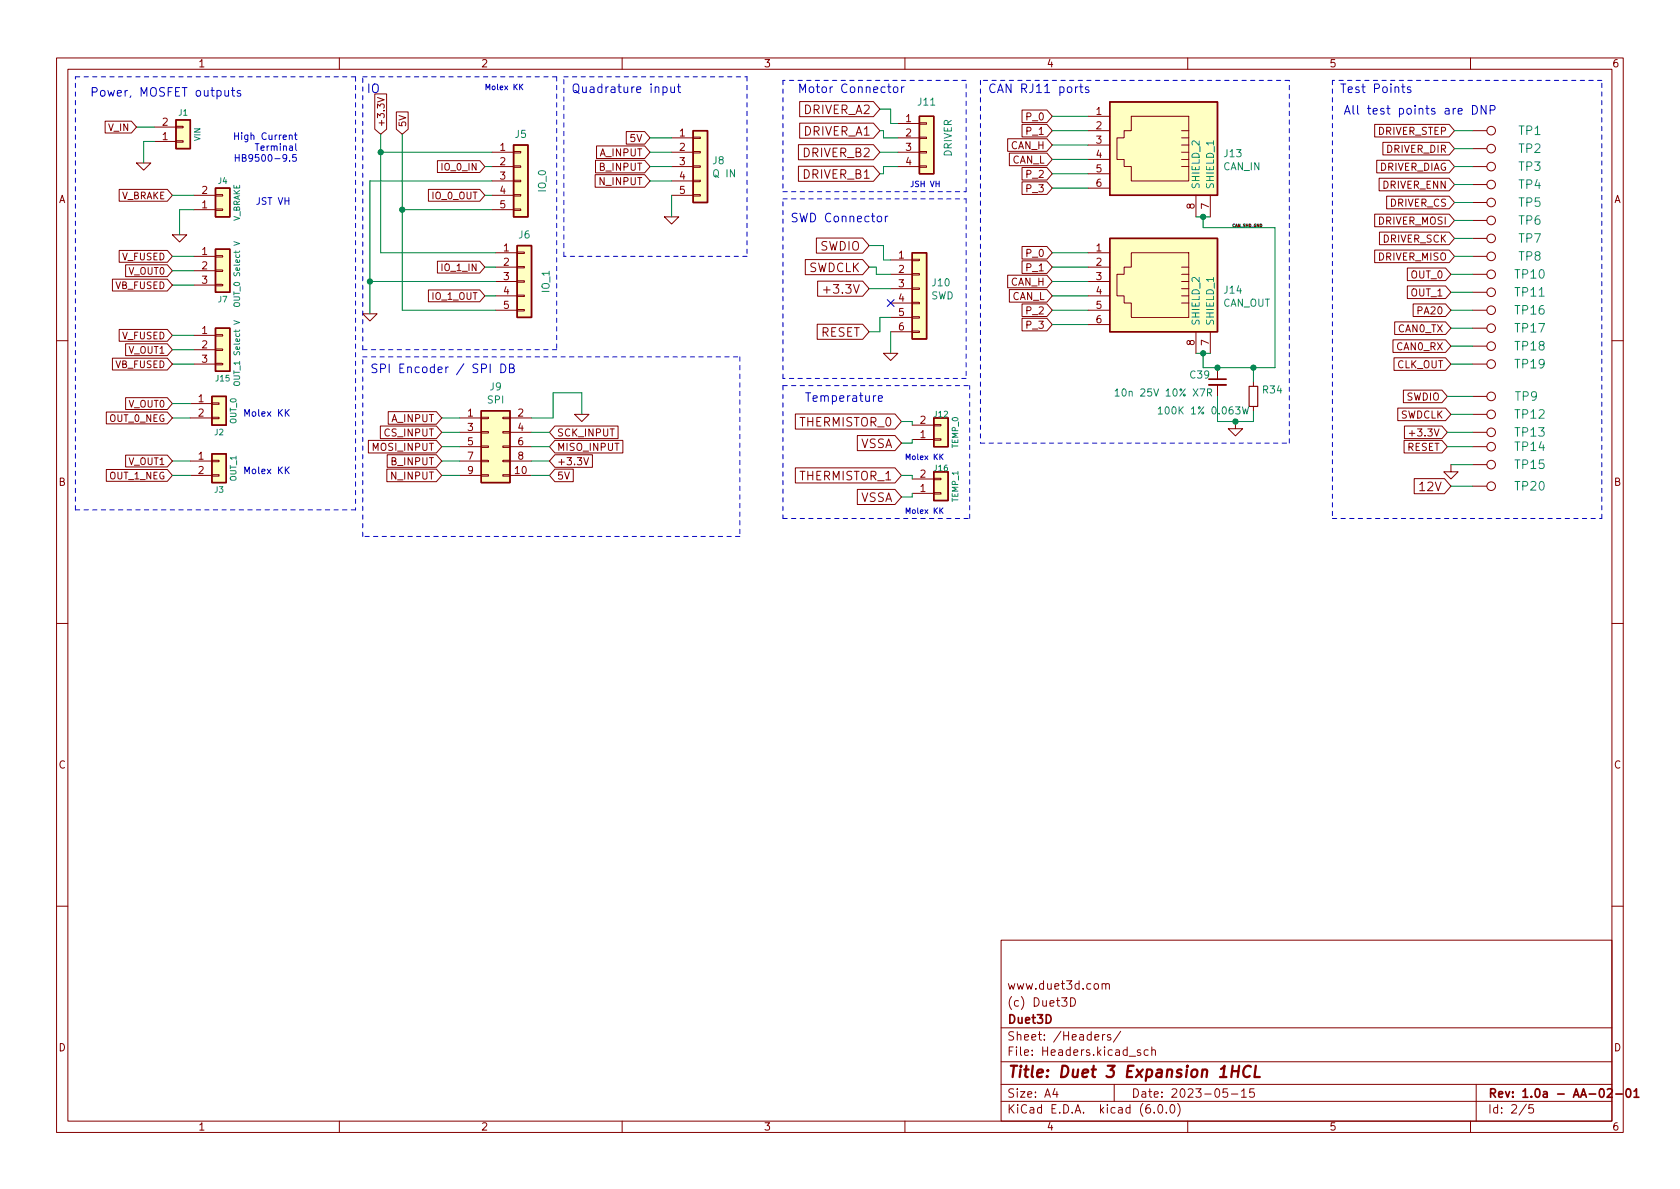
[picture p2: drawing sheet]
<svg xmlns="http://www.w3.org/2000/svg" width="297mm" height="210mm" viewBox="0 0 297 210" stroke-linecap="round" stroke-linejoin="round" font-family="sans-serif">
<g fill="none" stroke="#840000" stroke-width=".18">
<path d="M10 10.2h277v190.1h-277zM12 12.2h273v186.1h-273zM60 10.2v2M66.3 16.6h2.1v6.2l-1.1 .9-1-.9zM66.7 17.2l1.2 .4-1.2 .4M70.1 19.8h2.1v3l-1.1 .9-1-.9zM110 10.2v2M141.4 18h13l1.2 1.3-1.2 1.3h-13zM160 10.2v2M180.7 19.5h4.4l1 1.1-1 1.1h-4.4zM210 10.2v2M260 10.2v2"/>
<path d="M18.6 21.4h4.6l.9 1.1-.9 1h-4.6zM21.1 33.5h8.5l.9 1-.9 1.1h-8.5zM24.1 28.8h2.6l-1.3 1.3zM27.3 25h3.8M27.3 22.5h3.8M31.1 22.3h1.3v.3h-1.3zM31.1 24.9h1.3v.2h-1.3zM34.3 37.1h3.8M34.3 34.5h3.8M38.1 34.4h1.3v.3h-1.3zM38.1 37h1.3v.2h-1.3zM75.7 33.5h9.1l.9 1-.9 1.1h-9.1z"/>
<path d="M77.3 28.4h7.5l.9 1.1-.9 1h-7.5zM87 37.1h3.8M87 34.5h3.8M87 26.9h3.8M87 29.5h3.8M87 32h3.8M90.8 37h1.3v.2h-1.3zM90.8 34.4h1.3v.3h-1.3zM90.8 31.9h1.3v.2h-1.3zM90.8 29.3h1.3v.3h-1.3zM90.8 26.8h1.3v.2h-1.3zM105.2 30.9h8.8l.9 1.1-.9 1.1h-8.8z"/>
<path d="M105.3 28.3h8.7l.9 1.2-.9 1.1h-8.7zM105.5 25.8h8.5l.9 1.1-.9 1.1h-8.5zM110.7 23.3h3.3l.9 1.1-.9 1.1h-3.3zM117.5 38.3h2.5l-1.3 1.3zM118.7 34.5h3.9M118.7 24.4h3.9M118.7 26.9h3.9M118.7 29.5h3.9M118.7 32h3.9M122.6 34.4h1.2v.3h-1.2zM122.6 31.9h1.2v.2h-1.2zM122.6 29.3h1.2v.3h-1.2z"/>
<path d="M122.6 26.8h1.2v.2h-1.2zM122.6 24.3h1.2v.2h-1.2zM141.2 29.4h13.2l1.2 1.3-1.2 1.4h-13.2zM141.2 25.6h13.2l1.2 1.3-1.2 1.4h-13.2zM141.4 21.8h13l1.2 1.3-1.2 1.3h-13zM158.7 21.8h3.9M158.7 24.4h3.9M158.7 26.9h3.9M158.7 29.5h3.9M162.6 29.3h1.2v.3h-1.2zM162.6 26.8h1.2v.2h-1.2zM162.6 24.3h1.2v.2h-1.2z"/>
<path d="M162.6 21.7h1.2v.3h-1.2zM178.2 24.5h6.9l1 1.1-1 1.2h-6.9zM178.5 27.1h6.6l1 1.1-1 1.1h-6.6zM180.7 32.2h4.4l1 1.1-1 1.1h-4.4zM180.7 22h4.4l1 1.1-1 1.1h-4.4zM180.7 29.6h4.4l1 1.1-1 1.1h-4.4zM192.4 20.6h3.8M192.4 23.1h3.8M192.4 25.6h3.8M192.4 28.2h3.8M192.4 30.7h3.8M192.4 33.3h3.8"/>
<path d="M200 20.6h10.2v11.4h-10.2v-2.5h-1.2v-1.3h-1.3v-3.8h1.3v-1.3h1.2zM208.9 23.1h1.3M208.9 24.4h1.3M208.9 25.6h1.3M208.9 26.9h1.3M208.9 28.2h1.3M208.9 29.5h1.3M211.5 34.5v3.8M214 34.5v3.8M243.1 37.9h13.1l1 1.1-1 1.1h-13.1zM243.1 22h13.1l1 1.1-1 1.1h-13.1zM243.4 28.3h12.8l1 1.2-1 1.1h-12.8z"/>
<path d="M243.8 31.5h12.4l1 1.1-1 1.1h-12.4zM244.5 25.2h11.7l1 1.1-1 1.1h-11.7zM245.2 34.7h11l1 1.1-1 1.1h-11zM260.3 23.1h2.6M260.3 29.5h2.6M260.3 26.3h2.6M260.3 32.6h2.6M260.3 39h2.6M260.3 35.8h2.6M19.9 49.4h9.7l.9 1-.9 1.1h-9.7zM21.1 44.3h8.5l.9 1-.9 1.1h-8.5zM21.1 58.3h8.5l.9 1-.9 1h-8.5z"/>
<path d="M22.2 46.8h7.4l.9 1.1-.9 1h-7.4zM30.5 41.5h2.5l-1.3 1.3zM34.3 59.3h3.8M34.3 45.3h3.8M34.3 47.9h3.8M34.3 50.4h3.8M38.1 59.2h1.3v.2h-1.3zM38.1 50.3h1.3v.2h-1.3zM38.1 47.7h1.3v.3h-1.3zM38.1 45.2h1.3v.3h-1.3zM64.1 55.5h2.6l-1.3 1.3zM75.7 51.3h9.1l.9 1-.9 1.1h-9.1z"/>
<path d="M77.3 46.2h7.5l.9 1-.9 1.1h-7.5zM87.6 44.7h3.8M87.6 47.2h3.8M87.6 49.8h3.8M87.6 52.3h3.8M87.6 54.9h3.8M91.4 54.7h1.3v.3h-1.3zM91.4 52.2h1.3v.2h-1.3zM91.4 49.7h1.3v.2h-1.3zM91.4 47.1h1.3v.3h-1.3zM91.4 44.6h1.3v.2h-1.3zM142.4 45.9h10.1l1.2 1.3-1.2 1.4h-10.1z"/>
<path d="M144.3 42.1h8.2l1.2 1.3-1.2 1.4h-8.2zM144.5 57.3h8l1.2 1.4-1.2 1.3h-8zM144.6 49.7h7.9l1.2 1.3-1.2 1.4h-7.9zM145.6 51.3h1.2M157.5 46h3.8M157.5 48.5h3.8M157.5 51h3.8M157.5 53.6h3.8M157.5 56.1h3.8M157.5 58.7h3.8M161.3 58.5h1.3v.3h-1.3zM161.3 56h1.3v.3h-1.3z"/>
<path d="M161.3 53.5h1.3v.2h-1.3zM161.3 50.9h1.3v.3h-1.3zM161.3 48.4h1.3v.2h-1.3zM161.3 45.8h1.3v.3h-1.3zM178.2 48.7h6.9l1 1.1-1 1.1h-6.9zM178.5 51.2h6.6l1 1.1-1 1.1h-6.6zM180.7 43.6h4.4l1 1.1-1 1.1h-4.4zM180.7 53.7h4.4l1 1.2-1 1.1h-4.4zM180.7 56.3h4.4l1 1.1-1 1.1h-4.4zM180.7 46.1h4.4l1 1.1-1 1.1h-4.4zM192.4 44.7h3.8M192.4 47.2h3.8"/>
<path d="M192.4 49.8h3.8M192.4 52.3h3.8M192.4 54.9h3.8M192.4 57.4h3.8M200 44.7h10.2v11.4h-10.2v-2.5h-1.2v-1.3h-1.3v-3.8h1.3v-1.3h1.2zM208.9 47.2h1.3M208.9 48.5h1.3M208.9 49.8h1.3M208.9 51h1.3M208.9 52.3h1.3M208.9 53.6h1.3M211.5 58.7v3.8"/>
<path d="M214 58.7v3.8M243.1 44.2h13.1l1 1.1-1 1.1h-13.1zM243.9 41h12.3l1 1.2-1 1.1h-12.3zM246.6 56.9h9l.9 1.1-.9 1.1h-9zM248.8 50.6h6.8l.9 1.1-.9 1.1h-6.8zM248.8 47.4h6.8l.9 1.1-.9 1.1h-6.8zM249.9 53.7h5.7l.9 1.2-.9 1.1h-5.7zM260.3 58h2.6M260.3 42.2h2.6M260.3 48.5h2.6M260.3 45.3h2.6M260.3 54.9h2.6"/>
<path d="M260.3 51.7h2.6M10 60.2h2M18.8 72.9h10.8l.9 1-.9 1.1h-10.8zM19.9 63.3h9.7l.9 1.1-.9 1h-9.7zM22.2 70.3h7.4l.9 1.1-.9 1h-7.4zM22.2 60.8h7.4l.9 1-.9 1.1h-7.4zM33.7 73.9h3.8M33.7 71.4h3.8M34.3 64.4h3.8M34.3 61.8h3.8M37.5 73.8h1.2v.2h-1.2zM37.5 71.2h1.2v.3h-1.2z"/>
<path d="M38.1 64.3h1.3v.2h-1.3zM38.1 61.7h1.3v.3h-1.3zM65.1 77.9h12.1l.9 1.1-.9 1.1h-12.1zM67.2 75.3h10l.9 1.1-.9 1.2h-10zM68.6 72.8h8.6l.9 1.1-.9 1.1h-8.6zM81.3 73.9h3.8M81.3 76.4h3.8M81.3 79h3.8M85.1 78.9h1.3v.2h-1.3zM85.1 76.3h1.3v.3h-1.3zM85.1 73.8h1.3v.2h-1.3zM88.9 78.9h1.3v.2h-1.3z"/>
<path d="M88.9 76.3h1.3v.3h-1.3zM88.9 73.8h1.3v.2h-1.3zM90.2 73.9h3.8M90.2 76.4h3.8M90.2 79h3.8M98.1 75.3h11.2v2.3h-11.2l-.9-1.2zM98.1 77.9h12v2.2h-12l-.9-1.1zM101.6 73.3h2.5l-1.2 1.2zM140.6 73.2h17.6l1.2 1.3-1.2 1.4h-17.6zM151.6 77h6.6l1.2 1.4-1.2 1.3h-6.6zM156.2 62.5h2.5l-1.2 1.2zM161.3 77.7h3.8"/>
<path d="M161.3 75.2h3.8M165.1 75.1h1.3v.2h-1.3zM165.1 77.6h1.3v.2h-1.3zM215.3 65v2.1M215.3 68.1v2M218.4 74.5v1.3h1.3l-1.3 1.3-1.2-1.3h1.2M221.6 67.6v.7M221.6 71.9v.7M246.3 60.1h9.3l.9 1.1-.9 1.1h-9.3zM246.5 63.3h9.1l.9 1.1-.9 1.1h-9.1zM247.1 72.2h8.5l.9 1.1-.9 1.1h-8.5zM248.1 69h6.9l.9 1.1-.9 1.1h-6.9z"/>
<path d="M248.3 77.9h6.7l.9 1.1-.9 1.1h-6.7zM248.3 75.3h6.7l.9 1.1-.9 1.2h-6.7zM249.2 76.6h.9M260.3 70.1h2.6M260.3 61.2h2.6M260.3 64.4h2.6M260.3 76.4h2.6M260.3 79h2.6M260.3 73.3h2.6M285 60.2h2M18.8 83h10.8l.9 1.1-.9 1h-10.8zM22.2 80.5h7.4l.9 1-.9 1.1h-7.4z"/>
<path d="M33.7 84.1h3.8M33.7 81.5h3.8M37.5 83.9h1.2v.3h-1.2zM37.5 81.4h1.2v.3h-1.2zM68.4 83h8.8l.9 1.1-.9 1.1h-8.8zM68.5 80.4h8.7l.9 1.1-.9 1.1h-8.7zM81.3 84.1h3.8M81.3 81.5h3.8M85.1 83.9h1.3v.3h-1.3zM85.1 81.4h1.3v.3h-1.3zM88.9 83.9h1.3v.3h-1.3zM88.9 81.4h1.3v.3h-1.3z"/>
<path d="M90.2 84.1h3.8M90.2 81.5h3.8M98.1 80.4h6.6v2.2h-6.6l-.9-1.1zM98.1 83h3.3v2.2h-3.3l-.9-1.1zM103.2 80.9l.4 1.3 .5-1.3M140.6 82.7h17.6l1.2 1.4-1.2 1.3h-17.6zM151.6 86.5h6.6l1.2 1.4-1.2 1.3h-6.6zM161.3 87.2h3.8M161.3 84.7h3.8M165.1 84.6h1.3v.2h-1.3zM165.1 87.1h1.3v.3h-1.3zM250 84.6h5.4l1.1 1.4-1.1 1.3h-5.4z"/>
<path d="M256.5 82.2v1.2h1.3l-1.3 1.3-1.2-1.3h1.2M260.3 86h2.6M260.3 82.2h2.6M10 110.2h2M285 110.2h2M10 160.2h2M177 166.3h108v32h-108zM189.3 176.4a.76 .76 0 0 1 .9 .8 .76 .76 0 0 1-.9 .7zM194.9 174.1l.2-.2 .3 .1 .1 .9M194.9 173.9v1M195.5 174.1l.2-.2 .4 .1v.9M285 160.2h2"/>
<path d="M60 198.3v2M110 198.3v2M160 198.3v2M177 194.8h108M177 191.8h108M177 187.8h108M177 181.8h108M186.5 192.5l-.4 1h1M186.9 193v1M194.9 182.9v1M195.4 182.9l-.3 .1-.2 .2M196.4 183l-.4-.1-.2 .2 .1 .3 .5 .1v.4h-.6"/>
<path d="M197 191.8v3M198.1 182.4l-1.2 1.9M201.6 185.7l-.3-.1-.2 .2v.3l.5 .1v.4h-.5M203 185.7l-.4-.1-.3 .3v.4l.1 .3h.6M203.6 185.8l.3-.2 .3 .1 .1 .9M203.6 185.1v1.5M204.1 196.7v.1M204.9 195.4l.2-.1a.81 .81 0 0 1 .6 .7 .81 .81 0 0 1-.3 .8h-.2a.81 .81 0 0 1-.6-.6 .81 .81 0 0 1 .3-.8zM206.2 196.7v.1M207.1 195.4l.1-.1a.81 .81 0 0 1 .6 .7 .81 .81 0 0 1-.3 .8h-.1a.81 .81 0 0 1-.6-.6 .81 .81 0 0 1 .3-.8zM208.2 195.1a1.72 1.72 0 0 1 0 2.3M210 198.3v2"/>
<path d="M217 192.5h-.7l-.1 .7 .2-.1 .5 .1 .2 .2-.1 .5-.2 .1-.6-.1M217.7 193.5h1.2M219.5 193l.4-.5v1.5M219.5 194h.9M221.7 192.5h-.7l-.1 .7 .2-.1 .5 .1 .2 .2-.1 .5-.2 .1-.6-.1M260 198.3v2M261 191.8v6.5M269.9 195.3l-1.3 1.9M271.1 195.3h-.7l-.1 .7 .2-.1 .5 .1 .2 .2-.1 .5-.2 .1-.6-.1"/>
<circle cx="263.7" cy="29.5" r=".76"/>
<circle cx="263.7" cy="39" r=".76"/>
<circle cx="263.7" cy="35.8" r=".76"/>
<circle cx="263.7" cy="26.3" r=".76"/>
<circle cx="263.7" cy="23.1" r=".76"/>
<circle cx="263.7" cy="32.6" r=".76"/>
<circle cx="263.7" cy="42.2" r=".76"/>
<circle cx="263.7" cy="48.5" r=".76"/>
<circle cx="263.7" cy="58" r=".76"/>
<circle cx="263.7" cy="54.9" r=".76"/>
<circle cx="263.7" cy="51.7" r=".76"/>
<circle cx="263.7" cy="45.3" r=".76"/>
<circle cx="263.7" cy="61.2" r=".76"/>
<circle cx="263.7" cy="79" r=".76"/>
<circle cx="263.7" cy="73.3" r=".76"/>
<circle cx="263.7" cy="70.1" r=".76"/>
<circle cx="263.7" cy="76.4" r=".76"/>
<circle cx="263.7" cy="64.4" r=".76"/>
<circle cx="263.7" cy="82.2" r=".76"/>
<circle cx="263.7" cy="86" r=".76"/>
</g>
<path d="M213.7 67.1h3.1M282.9 192.7l.2-.2a.8 .8 0 0 1 .5 .8 .8 .8 0 0 1-.5 .7l-.2-.1-.1-.4zM284.2 192.7l.6-.2 .2 .2 .1 .3-1 1h1M285.7 193.5h1.1M287.6 192.7l.2-.2a.8 .8 0 0 1 .6 .8 .8 .8 0 0 1-.6 .7l-.2-.1-.1-.4zM288.9 193l.4-.5v1.5M288.9 194h.9" fill="none" stroke="#840000" stroke-width=".3"/>
<path d="M217.8 189.4h1.2M218 188.5l-.3 2M219.1 188.5l-.3 2M221.2 188.7a.88 .88 0 0 0-1-.1 .88 .88 0 0 0-.4 1 .69 .69 0 0 0 .3 .8 .69 .69 0 0 0 .9-.1M222 188.5l-.2 2h1" fill="none" stroke="#840000" stroke-width=".4"/>
<g fill="#ffffc2" stroke="#ffffc2" stroke-width=".18">
<path d="M196.2 18h19.1v16.5h-19.1z"/>
<path d="M38.1 33.3h2.5v5h-2.5z"/>
<path d="M162.6 20.6h2.5v10.1h-2.5z"/>
<path d="M161.3 44.7h2.5v15.2h-2.5z"/>
<path d="M85.1 72.6h5.1v12.7h-5.1z"/>
<path d="M122.6 23.1h2.5v12.7h-2.5z"/>
<path d="M37.5 80.3h2.5v5h-2.5z"/>
<path d="M31.1 21.2h2.6v5.1h-2.6z"/>
<path d="M165.1 73.9h2.5v5.1h-2.5z"/>
<path d="M165.1 83.4h2.5v5.1h-2.5z"/>
<path d="M38.1 58h2.5v7.7h-2.5z"/>
<path d="M37.5 70.1h2.5v5.1h-2.5z"/>
<path d="M38.1 44.1h2.5v7.6h-2.5z"/>
<path d="M91.4 43.4h2.6v12.7h-2.6z"/>
<path d="M90.8 25.6h2.5v12.7h-2.5z"/>
<path d="M196.2 42.2h19.1v16.5h-19.1z"/>
</g>
<g fill="none" stroke="#840000" stroke-width=".25">
<path d="M196.2 18h19.1v16.5h-19.1zM31.1 21.2h2.6v5.1h-2.6zM38.1 33.3h2.5v5h-2.5zM90.8 25.6h2.5v12.7h-2.5zM122.6 23.1h2.5v12.7h-2.5zM162.6 20.6h2.5v10.1h-2.5zM38.1 58h2.5v7.7h-2.5zM38.1 44.1h2.5v7.6h-2.5zM91.4 43.4h2.6v12.7h-2.6zM161.3 44.7h2.5v15.2h-2.5zM196.2 42.2h19.1v16.5h-19.1zM37.5 70.1h2.5v5.1h-2.5z"/>
<path d="M85.1 72.6h5.1v12.7h-5.1zM165.1 73.9h2.5v5.1h-2.5zM37.5 80.3h2.5v5h-2.5zM165.1 83.4h2.5v5.1h-2.5z"/>
</g>
<path d="M220.9 68.3h1.5v3.6h-1.5z" fill="none" stroke="#840000" stroke-width=".2"/>
<path d="M41.4 56.7l1 .3-1 .4M41.4 42.7l1 .4-1 .3M41.4 53.7l.6-.2a.34 .34 0 0 1 .4 .4 .34 .34 0 0 1-.4 .3h-.3a.34 .34 0 0 1-.3-.2 .34 .34 0 0 1 0-.3zM41.4 67.6l.6-.1a.34 .34 0 0 1 .4 .3 .34 .34 0 0 1-.4 .4h-.3a.34 .34 0 0 1-.3-.2 .34 .34 0 0 1 0-.4zM197.2 69.1l.3-.3v1.2M197.2 70h.7M204.8 72.3l.4-.4v1.3M204.8 73.2h.7M213.5 69.4h.6l.1-.2v-.3l-.7-.1v1.2M213.8 69.4l.4 .6M219.7 71.9l.3 1.3 .2-.9 .3 .9 .3-1.3" fill="none" stroke="#008484" stroke-width=".18"/>
<path d="M213.7 68.1h3.1" fill="none" stroke="#840000" stroke-width=".33"/>
<g fill="none" stroke="#0000c2" stroke-width=".18">
<path d="M39.8 16v.9l.4 .1 .2-.1M40.4 16v1M40.9 16h.6M41.1 15.5v1.3l.4 .2M42.5 16.1l-.4-.1-.2 .2 .1 .2 .5 .2v.3h-.6M85.9 15.9v-1l.4 .7 .3-.7v1M117.2 15.4h.5l.3 .2v.5l-.2 .2h-.6M118.6 15.4l.1 .9 .3 .1 .3-.2M119.3 15.4v1M119.8 15.4h.5M120 14.8v1.4l.3 .2M156.9 15.4h.6"/>
<path d="M157.2 14.8v1.4l.3 .2M158 15.5l.2-.1 .5 .1 .1 .6-.2 .2-.4 .1-.2-.2zM159.4 15.4v1M159.8 15.4h-.2l-.2 .2M190.9 15.4h.6M191.1 14.8v1.4l.4 .2M192.5 15.4h-.4l-.2 .2 .1 .2 .5 .1v.4h-.6M247.8 15.4h.6M248 14.8v1.4l.4 .2M249.4 15.4h-.3l-.3 .2 .1 .2 .5 .1v.4h-.6M260.4 18.7a.77 .77 0 0 1 .8 .7 .77 .77 0 0 1-.8 .8zM262.7 18.7v1.5l-.8-1.5v1.5"/>
<path d="M263.5 19.5l.7-.1 .1-.2v-.4l-.2-.1h-.6v1.5M41.5 23.5v1.2M41.5 24.1h.7M41.6 27.3v1.2M41.6 27.9h.7M42.3 27.3v1.2M42.9 27.9l.5-.1 .1-.1-.1-.3-.5-.1v1.2h.4l.2-.1v-.3l-.3-.2M155.2 38.3l.4-.1 .3 .3v.4l-.3 .3h-.4l-.1-.3v-.4zM156.5 38.2v1M157 38.2l-.3 .1-.2 .2M43.3 73.6v-1.2l.4 .9 .4-.9v1.2M88.6 64.4a.77 .77 0 0 1 .8 .7 .77 .77 0 0 1-.8 .8z"/>
<path d="M90.1 65.1l.6-.1 .2-.2-.2-.3-.6-.1v1.5h.6l.3-.3a.4 .4 0 0 0-.4-.5M155.3 70.5l.7-.2v-.3h-.5l-.2 .2 .1 .7h.6M43.3 83.8v-1.2l.4 .8 .4-.8v1.2M160.2 90.8v-1l.4 .7 .3-.7v1M160.2 81.3v-1l.4 .7 .3-.7v1"/>
</g>
<g fill="none" stroke="#0000c2" stroke-width=".18" stroke-dasharray=".8 .8">
<path d="M13.3 13.6h49.6M62.9 13.6v76.6M64.1 13.6h34.3M98.4 13.6v48.2M99.7 13.6h32.4M132.1 13.6v31.7M138.4 14.2v19.7M170.8 14.2h-32.4M173.4 14.2v64.2M228 14.2h-54.6M235.6 14.2v77.5M283.2 14.2h-47.6"/>
<path d="M138.4 33.9h32.4M138.4 35.2h32.4M170.8 33.9v-19.7M170.8 35.2v31.7M99.7 45.3v-31.7M132.1 45.3h-32.4M64.1 61.8v-48.2M64.1 63.1h66.7M98.4 61.8h-34.3M130.8 63.1v31.8M138.4 66.9v-31.7M138.4 68.2v23.5"/>
<path d="M138.4 68.2h33M170.8 66.9h-32.4M173.4 78.4h54.6M228 78.4v-64.2M13.3 90.2v-76.6M62.9 90.2h-49.6M64.1 94.9v-31.8M130.8 94.9h-66.7M138.4 91.7h33M171.4 91.7v-23.5M235.6 91.7h47.6M283.2 91.7v-77.5"/>
</g>
<g fill="none" stroke="#008400" stroke-width=".18">
<path d="M155.6 19.3h1.9v2.5h1.2M24.1 22.5h3.2M27.3 25h-1.9v3.8M30.5 34.5h3.8M34.3 37.1h-2.6v4.4M67.3 23.7v21h20.3M67.3 26.9h19.7M71.1 23.7v31.2h16.5M71.1 37.1h15.9M85.7 34.5h1.3M85.7 29.5h1.3M87 32h-21.6v23.5"/>
<path d="M114.9 29.5h3.8M114.9 26.9h3.8M114.9 24.4h3.8M114.9 32h3.8M118.7 34.5v3.8M155.6 23.1h.6v1.3h2.5M155.6 26.9h3.1M158.7 29.5h-2.5v1.2h-.6M186.1 23.1h6.3M186.1 28.2h6.3M186.1 20.6h6.3M186.1 30.7h6.3"/>
<path d="M186.1 33.3h6.3M186.1 25.6h6.3M211.5 38.3h2.5M212.7 38.3v2h12.7v24.7h-12.7v-2.5M257.2 35.8h3.1M257.2 23.1h3.1M257.2 29.5h3.1M257.2 39h3.1M257.2 26.3h3.1M257.2 32.6h3.1M30.5 45.3h3.8M30.5 50.4h3.8"/>
<path d="M30.5 47.9h3.8M30.5 59.3h3.8M65.4 49.8h22.2M85.7 47.2h1.9M85.7 52.3h1.9M153.7 47.2h1.2v1.3h2.6M153.7 43.4h2.5v2.6h1.3M153.7 51h3.8M157.5 58.7v3.8M157.5 56.1h-1.9v2.6h-1.9M186.1 54.9h6.3M186.1 47.2h6.3"/>
<path d="M186.1 49.8h6.3M186.1 44.7h6.3M186.1 57.4h6.3M186.1 52.3h6.3M256.5 54.9h3.8M256.5 58h3.8M256.5 51.7h3.8M256.5 48.5h3.8M257.2 45.3h3.1M257.2 42.2h3.1M30.5 73.9h3.2M30.5 64.4h3.8"/>
<path d="M30.5 61.8h3.8M30.5 71.4h3.2M78.1 79h3.2M78.1 73.9h3.2M78.1 76.4h3.2M94 79h3.2M94 76.4h3.2M102.9 73.3v-3.8h-5.1v4.4h-3.8M159.4 74.5h1.9v.7M161.3 77.7v.7h-1.9M211.5 62.5h2.5M215.3 70.1v4.4h6.3v-1.9"/>
<path d="M221.6 65v2.6M255.9 79h4.4M255.9 70.1h4.4M255.9 76.4h4.4M256.5 61.2h3.8M256.5 64.4h3.8M256.5 73.3h3.8M30.5 81.5h3.2M30.5 84.1h3.2M78.1 81.5h3.2M78.1 84.1h3.2M94 81.5h3.2"/>
<path d="M94 84.1h3.2M159.4 84.1h1.9v.6M161.3 87.2v.7h-1.9M256.5 86h3.8M256.5 82.2h3.8"/>
</g>
<path d="M156.9 53l1.2 1.2M158.1 53l-1.2 1.2" fill="none" stroke="#000084" stroke-width=".18"/>
<g fill="#008400" stroke="#008400" stroke-width=".18">
<circle cx="212.7" cy="38.3" r=".46"/>
<circle cx="218.4" cy="74.5" r=".46"/>
<circle cx="221.6" cy="65" r=".46"/>
<circle cx="215.3" cy="65" r=".46"/>
<circle cx="212.7" cy="62.5" r=".46"/>
<circle cx="67.3" cy="26.9" r=".46"/>
<circle cx="71.1" cy="37.1" r=".46"/>
<circle cx="65.4" cy="49.8" r=".46"/>
</g>
<text font-size="2.8" fill="#840000" x="178" y="190.6">Title: Duet 3 Expansion 1HCL</text>
<g font-size="2.1" fill="#0000c2">
<text x="15.9" y="17.1">Power, MOSFET outputs</text>
<text x="64.8" y="16.4">IO</text>
<text x="101" y="16.4">Quadrature input</text>
<text x="141" y="16.4">Motor Connector</text>
<text x="174.6" y="16.4">CAN RJ11 ports</text>
<text x="236.9" y="16.4">Test Points</text>
<text x="237.5" y="20.3">All test points are DNP</text>
<text x="139.7" y="39.3">SWD Connector</text>
<text x="65.4" y="66">SPI Encoder / SPI DB</text>
<text x="142.2" y="71.1">Temperature</text>
</g>
<g font-size="2.1" fill="#840000">
<text x="142.1" y="24">DRIVER_A1</text>
<text x="142.1" y="20.2">DRIVER_A2</text>
<text x="142.1" y="27.8">DRIVER_B2</text>
<text x="142.1" y="31.6">DRIVER_B1</text>
<text x="145" y="44.3">SWDIO</text>
<text x="142.8" y="48.1">SWDCLK</text>
<text x="146.5" y="51.9">+3.3V</text>
<text x="145.1" y="59.5">RESET</text>
<text x="141.5" y="75.4">THERMISTOR_0</text>
<text x="152.1" y="79.2">VSSA</text>
<text x="141.5" y="84.9">THERMISTOR_1</text>
<text x="152.1" y="88.7">VSSA</text>
<text x="251.2" y="86.8">12V</text>
<text x="178" y="178">(c) Duet3D</text>
<text x="178" y="175">www.duet3d.com</text>
<text x="178" y="184">Sheet: /Headers/</text>
<text x="178" y="181">Duet3D</text>
<text x="178" y="186.7">File: Headers.kicad_sch</text>
<text x="178" y="196.9">KiCad E.D.A. kicad (6.0.0)</text>
<text x="178" y="194.1">Size: A4</text>
<text x="200" y="194.1">Date: 2023-05-15</text>
<text x="263" y="194.1">Rev: 1.0a - AA-02-01</text>
<text x="263" y="196.9">Id: 2/5</text>
</g>
<g font-size="2.1" fill="#008484">
<text x="268.6" y="23.9">TP1</text>
<text x="268.6" y="27">TP2</text>
<text x="268.6" y="33.4">TP4</text>
<text x="268.6" y="30.2">TP3</text>
<text x="268.6" y="39.7">TP6</text>
<text x="268.6" y="36.6">TP5</text>
<text x="268.6" y="42.9">TP7</text>
<text x="268.6" y="46.1">TP8</text>
<text x="268" y="49.3">TP10</text>
<text x="268" y="52.4">TP11</text>
<text x="268" y="58.8">TP17</text>
<text x="268" y="55.6">TP16</text>
<text x="268" y="62">TP18</text>
<text x="268" y="65.1">TP19</text>
<text x="267.9" y="70.9">TP9</text>
<text x="268" y="77.2">TP13</text>
<text x="268" y="74">TP12</text>
<text x="268" y="79.8">TP14</text>
<text x="268" y="82.9">TP15</text>
<text x="268" y="86.7">TP20</text>
</g>
<g font-size="1.8" fill="#840000">
<text x="35" y="11.9">1</text>
<text x="85" y="11.9">2</text>
<text x="135" y="11.9">3</text>
<text x="185" y="11.9">4</text>
<text x="235" y="11.9">5</text>
<text x="285" y="11.9">6</text>
<text x="28.7" y="22.2">2</text>
<text x="160.2" y="21.6">1</text>
<text x="181.6" y="23.8">P_1</text>
<text x="181.6" y="21.3">P_0</text>
<text x="193.8" y="20.3">1</text>
<text x="193.8" y="22.9">2</text>
<text x="243.6" y="23.8">DRIVER_STEP</text>
<text x="28.7" y="24.8">1</text>
<text x="88.4" y="26.7">1</text>
<text x="88.4" y="29.2">2</text>
<text x="106.1" y="27.6">A_INPUT</text>
<text x="111.5" y="25.1">5V</text>
<text x="120.2" y="24.1">1</text>
<text x="120.2" y="26.7">2</text>
<text x="120.2" y="29.2">3</text>
<text x="160.2" y="24.1">2</text>
<text x="160.2" y="26.7">3</text>
<text x="160.2" y="29.2">4</text>
<text x="178.7" y="26.4">CAN_H</text>
<text x="178.9" y="28.9">CAN_L</text>
<text x="193.8" y="25.4">3</text>
<text x="193.8" y="27.9">4</text>
<text x="245.2" y="27">DRIVER_DIR</text>
<text x="10.3" y="35.9">A</text>
<text x="35.7" y="34.3">2</text>
<text x="88.4" y="31.7">3</text>
<text x="88.4" y="34.3">4</text>
<text x="106.1" y="32.7">N_INPUT</text>
<text x="106.1" y="30.2">B_INPUT</text>
<text x="120.2" y="31.7">4</text>
<text x="120.2" y="34.3">5</text>
<text x="181.6" y="34">P_3</text>
<text x="181.6" y="31.5">P_2</text>
<text x="193.8" y="30.5">5</text>
<text x="193.8" y="33">6</text>
<text x="243.8" y="30.2">DRIVER_DIAG</text>
<text x="244.5" y="33.4">DRIVER_ENN</text>
<text x="285.3" y="35.9">A</text>
<text x="35.7" y="36.8">1</text>
<text x="88.4" y="36.8">5</text>
<text x="211.2" y="36.9" transform="rotate(-90 211.2 36.9)">8</text>
<text x="213.7" y="36.9" transform="rotate(-90 213.7 36.9)">7</text>
<text x="243.7" y="39.7">DRIVER_MOSI</text>
<text x="245.8" y="36.5">DRIVER_CS</text>
<text x="35.7" y="45.1">1</text>
<text x="35.7" y="47.6">2</text>
<text x="89" y="44.4">1</text>
<text x="89" y="47">2</text>
<text x="158.9" y="45.7">1</text>
<text x="181.6" y="45.4">P_0</text>
<text x="181.6" y="48">P_1</text>
<text x="193.8" y="44.4">1</text>
<text x="193.8" y="47">2</text>
<text x="243.7" y="46.1">DRIVER_MISO</text>
<text x="244.5" y="42.9">DRIVER_SCK</text>
<text x="35.7" y="50.2">3</text>
<text x="89" y="49.5">3</text>
<text x="89" y="52.1">4</text>
<text x="158.9" y="48.3">2</text>
<text x="158.9" y="50.8">3</text>
<text x="158.9" y="53.3">4</text>
<text x="178.7" y="50.5">CAN_H</text>
<text x="178.9" y="53">CAN_L</text>
<text x="193.8" y="49.5">3</text>
<text x="193.8" y="52.1">4</text>
<text x="249.6" y="52.4">OUT_1</text>
<text x="249.6" y="49.2">OUT_0</text>
<text x="35.7" y="59">1</text>
<text x="89" y="54.6">5</text>
<text x="158.9" y="55.9">5</text>
<text x="158.9" y="58.4">6</text>
<text x="181.6" y="55.6">P_2</text>
<text x="181.6" y="58.1">P_3</text>
<text x="193.8" y="54.6">5</text>
<text x="193.8" y="57.1">6</text>
<text x="247.2" y="58.8">CAN0_TX</text>
<text x="250.8" y="55.6">PA20</text>
<text x="35.7" y="61.6">2</text>
<text x="35.7" y="64.1">3</text>
<text x="211.2" y="61.1" transform="rotate(-90 211.2 61.1)">8</text>
<text x="213.7" y="61.1" transform="rotate(-90 213.7 61.1)">7</text>
<text x="246.9" y="65.1">CLK_OUT</text>
<text x="247" y="61.9">CAN0_RX</text>
<text x="35.1" y="71.1">1</text>
<text x="248.6" y="70.8">SWDIO</text>
<text x="35.1" y="73.7">2</text>
<text x="68.1" y="77.2">CS_INPUT</text>
<text x="69.3" y="74.6">A_INPUT</text>
<text x="82.7" y="73.7">1</text>
<text x="82.7" y="76.2">3</text>
<text x="91.6" y="73.7">2</text>
<text x="91.6" y="76.2">4</text>
<text x="98.4" y="77.2">SCK_INPUT</text>
<text x="162.7" y="77.5">1</text>
<text x="162.7" y="74.9">2</text>
<text x="247.5" y="74">SWDCLK</text>
<text x="250" y="77.2">+3.3V</text>
<text x="35.1" y="81.3">1</text>
<text x="35.1" y="83.8">2</text>
<text x="66" y="79.7">MOSI_INPUT</text>
<text x="69.3" y="82.3">B_INPUT</text>
<text x="82.7" y="78.7">5</text>
<text x="82.7" y="81.3">7</text>
<text x="82.7" y="83.8">9</text>
<text x="91.1" y="83.8">10</text>
<text x="91.6" y="78.7">6</text>
<text x="91.6" y="81.3">8</text>
<text x="98.4" y="79.7">MISO_INPUT</text>
<text x="98.4" y="82.3">+3.3V</text>
<text x="248.7" y="79.7">RESET</text>
<text x="10.3" y="85.9">B</text>
<text x="69.3" y="84.8">N_INPUT</text>
<text x="98.4" y="84.8">5V</text>
<text x="162.7" y="87">1</text>
<text x="162.7" y="84.4">2</text>
<text x="285.3" y="85.9">B</text>
<text x="10.3" y="135.9">C</text>
<text x="285.3" y="135.9">C</text>
<text x="10.3" y="185.9">D</text>
<text x="285.3" y="185.9">D</text>
<text x="35" y="199.9">1</text>
<text x="85" y="199.9">2</text>
<text x="135" y="199.9">3</text>
<text x="185" y="199.9">4</text>
<text x="235" y="199.9">5</text>
<text x="285" y="199.9">6</text>
</g>
<g font-size="1.8" fill="#008484">
<text x="162.4" y="18.7">J11</text>
<text x="91.1" y="24.4">J5</text>
<text x="126" y="29">J8</text>
<text x="168.3" y="27.7" transform="rotate(-90 168.3 27.7)">DRIVER</text>
<text x="216.5" y="27.8">J13</text>
<text x="96.5" y="33.9" transform="rotate(-90 96.5 33.9)">IO_0</text>
<text x="126.2" y="31.3">Q IN</text>
<text x="212.1" y="33.5" transform="rotate(-90 212.1 33.5)">SHIELD_2</text>
<text x="214.6" y="33.5" transform="rotate(-90 214.6 33.5)">SHIELD_1</text>
<text x="216.3" y="30.1">CAN_IN</text>
<text x="91.7" y="42.2">J6</text>
<text x="97.2" y="51.7" transform="rotate(-90 97.2 51.7)">IO_1</text>
<text x="164.6" y="52.9">SWD</text>
<text x="164.9" y="50.6">J10</text>
<text x="216.5" y="51.9">J14</text>
<text x="212.1" y="57.7" transform="rotate(-90 212.1 57.7)">SHIELD_2</text>
<text x="214.6" y="57.7" transform="rotate(-90 214.6 57.7)">SHIELD_1</text>
<text x="216.2" y="54.2">CAN_OUT</text>
<text x="86.2" y="71.3">SPI</text>
<text x="86.6" y="69">J9</text>
<text x="198.4" y="70.1">10n 25V 10% X7R</text>
<text x="210.5" y="66.9">C39</text>
<text x="223.3" y="69.6">R34</text>
<text x="205.8" y="73.3">100K 1% 0.063W</text>
</g>
<g font-size="1.7" fill="#840000">
<text x="19.2" y="23.2">V_IN</text>
<text x="68" y="22.5" transform="rotate(-90 68 22.5)">+3.3V</text>
<text x="71.8" y="22.5" transform="rotate(-90 71.8 22.5)">5V</text>
<text x="21.3" y="35.2">V_BRAKE</text>
<text x="76.5" y="35.2">IO_0_OUT</text>
<text x="78.3" y="30.1">IO_0_IN</text>
<text x="21.6" y="46">V_FUSED</text>
<text x="78.3" y="47.9">IO_1_IN</text>
<text x="20.4" y="51.1">VB_FUSED</text>
<text x="22.8" y="48.6">V_OUT0</text>
<text x="76.5" y="53">IO_1_OUT</text>
<text x="21.6" y="60">V_FUSED</text>
<text x="20.4" y="65.1">VB_FUSED</text>
<text x="22.8" y="62.5">V_OUT1</text>
<text x="19.4" y="74.6">OUT_0_NEG</text>
<text x="22.8" y="72.1">V_OUT0</text>
<text x="22.8" y="82.2">V_OUT1</text>
<text x="19.4" y="84.8">OUT_1_NEG</text>
</g>
<g font-size="1.7" fill="#0000c2">
<text x="42.5" y="24.7">High Current</text>
<text x="43.7" y="28.6">HB9500-9.5</text>
<text x="45.8" y="26.7">Terminal</text>
<text x="45.6" y="36.2">JST VH</text>
<text x="43.9" y="73.7">Molex KK</text>
<text x="43.9" y="83.8">Molex KK</text>
</g>
<g font-size="1.4" fill="#0000c2">
<text x="86.4" y="15.9">Molex KK</text>
<text x="161.4" y="33.1">JSH VH</text>
<text x="160.7" y="81.3">Molex KK</text>
<text x="160.7" y="90.9">Molex KK</text>
</g>
<g font-size="1.4" fill="#008484">
<text x="31.6" y="20.4">J1</text>
<text x="35.4" y="24.9" transform="rotate(-90 35.4 24.9)">VIN</text>
<text x="38.6" y="32.5">J4</text>
<text x="42.4" y="39.2" transform="rotate(-90 42.4 39.2)">V_BRAKE</text>
<text x="38.6" y="53.5">J7</text>
<text x="42.4" y="53.7" transform="rotate(-90 42.4 53.7)">OUT_0 Select V</text>
<text x="38.2" y="67.4">J15</text>
<text x="42.4" y="67.7" transform="rotate(-90 42.4 67.7)">OUT_1 Select V</text>
<text x="37.9" y="77">J2</text>
<text x="41.8" y="74.9" transform="rotate(-90 41.8 74.9)">OUT_0</text>
<text x="165.2" y="73.8">J12</text>
<text x="165.2" y="83.3">J16</text>
<text x="169.4" y="79.2" transform="rotate(-90 169.4 79.2)">TEMP_0</text>
<text x="37.9" y="87.1">J3</text>
<text x="41.8" y="85.1" transform="rotate(-90 41.8 85.1)">OUT_1</text>
<text x="169.4" y="88.7" transform="rotate(-90 169.4 88.7)">TEMP_1</text>
</g>
<text font-size=".7" x="217.8" y="40.1">CAN_SHD_GND</text>
</svg>
